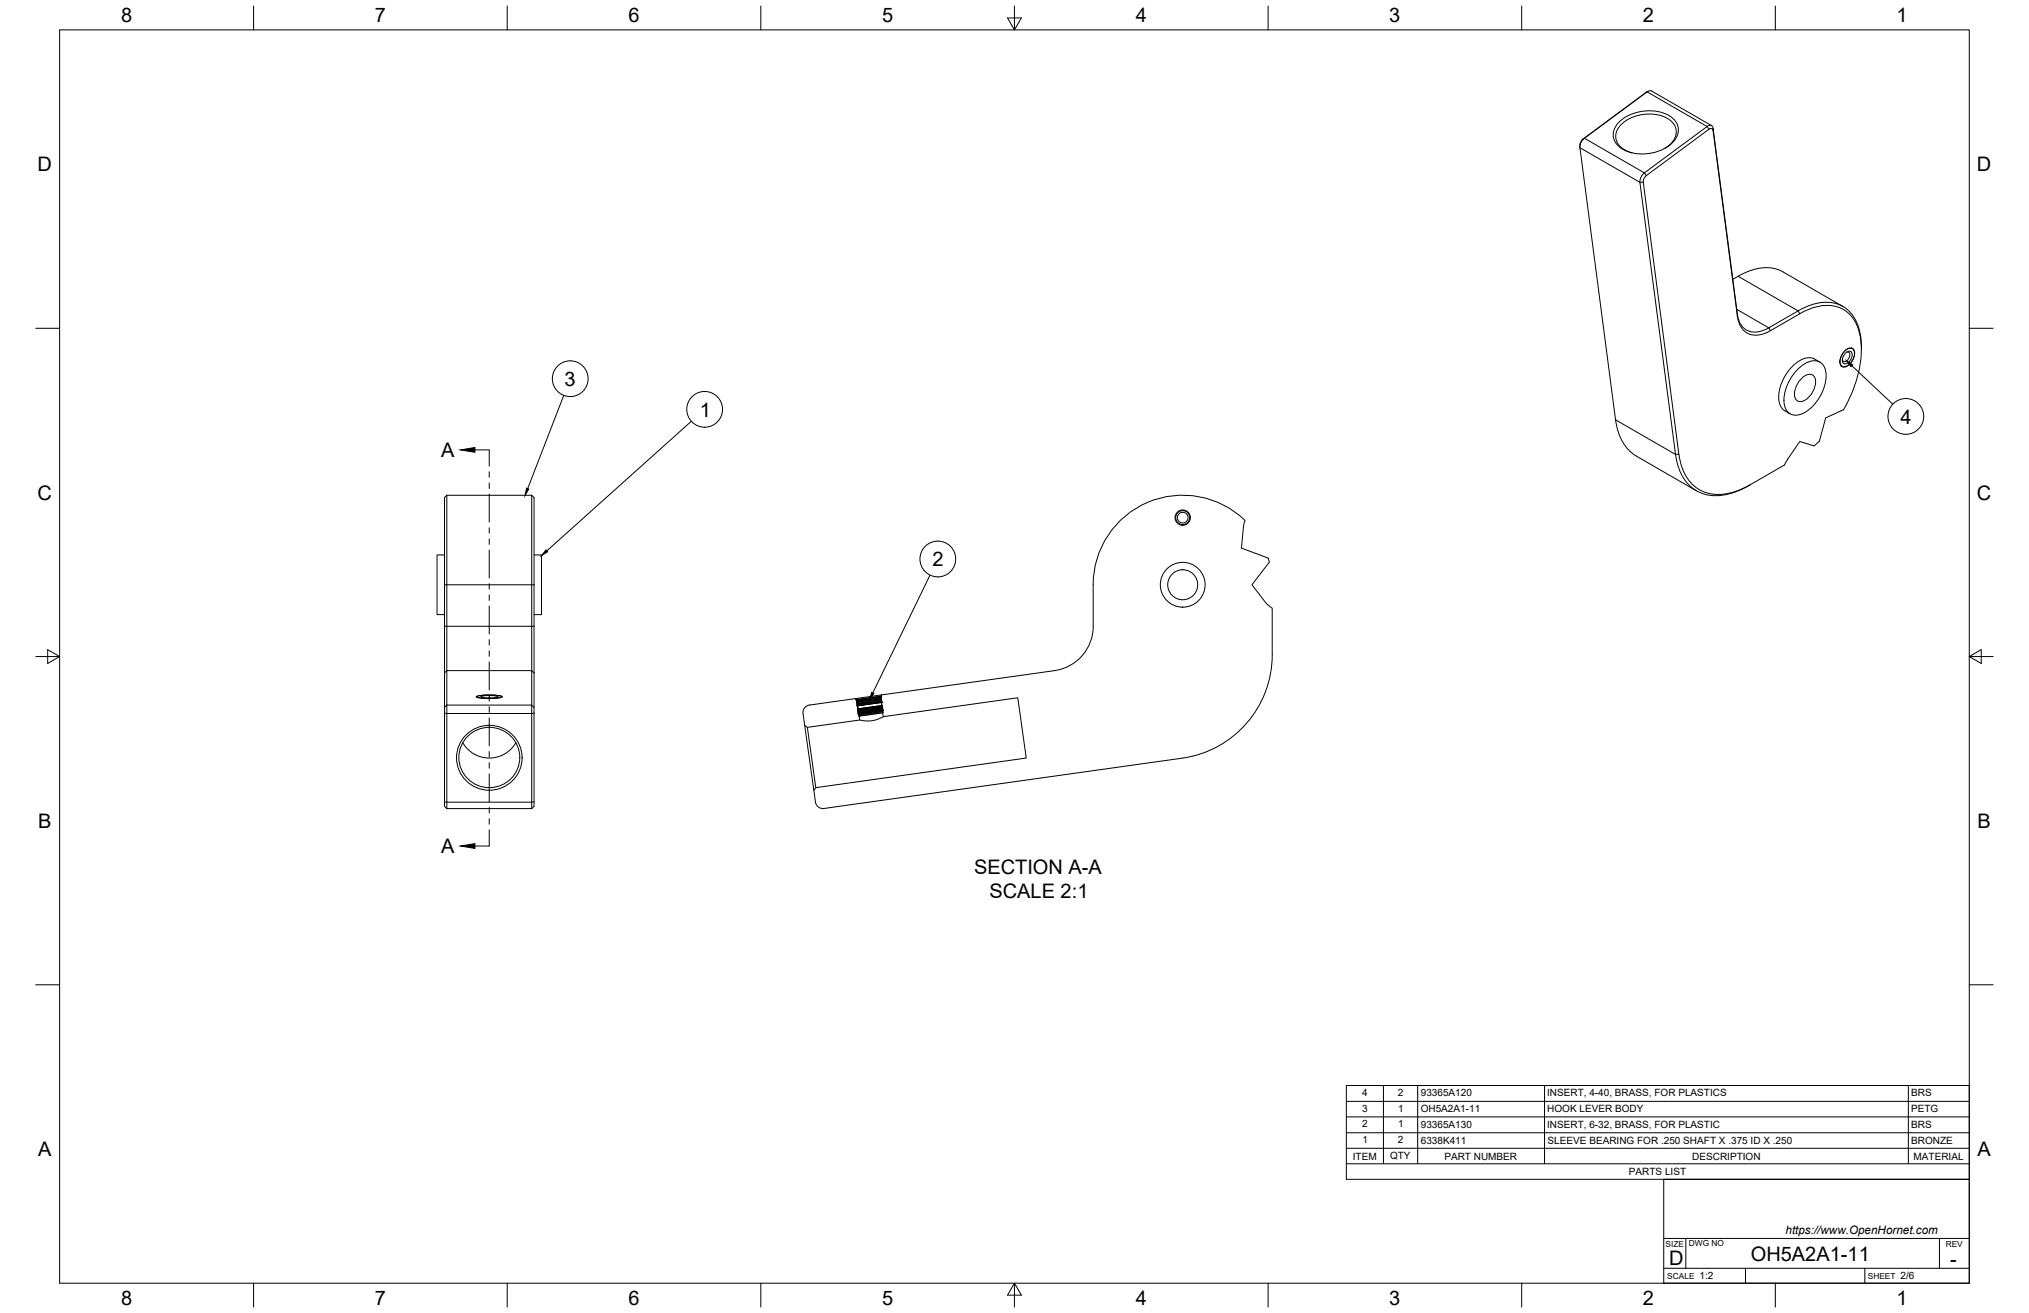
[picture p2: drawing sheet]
<svg xmlns="http://www.w3.org/2000/svg" width="864mm" height="559mm" viewBox="0 0 864 559" stroke-linecap="round" stroke-linejoin="round" font-family="sans-serif">
<!-- layer: Visible -->
<g fill="none" stroke="#000" stroke-width=".43">
<path d="M701.1 39.1l-26.7 19.7-1.3 1.6-.6 1.9 15.1 116.4a20 20 0 0 0 8.9 15.4M701.4 38.9l-27.6 20.3-1.2 1.6-.2 1.7M703 38.7l25.5 14.8M703 38.7l-.7-.1-1.2 .5M689.6 51.5a19 19 0 0 1 21.8-1.7 6.8 6.8 0 0 1 0 11.3 19 19 0 0 1-21.8 1.7 6.8 6.8 0 0 1 0-11.3zM726.6 53.8l-26.7 19.8-1.3 1.5-.6 1.9 15.1 116.4a19.4 19.4 0 0 0 10.6 16.3 24 24 0 0 0 21.3-3.4l14.5-8.4 6.5-10 6.1 1.9M726.6 53.8l1.5-.5a1.24 1.24 0 0 1 1 1.3l10.4 79.2a7.7 7.7 0 0 0 11.9 6.5l13.9-8a19.4 19.4 0 0 1 18.4-2.3 17.4 17.4 0 0 1 8.5 15.5l.1 3.2M708.3 63.3a7.9 7.9 0 0 0 4.8-9.3 12 12 0 0 0-12.2-5.4 14.8 14.8 0 0 0-12.6 6.8 6.5 6.5 0 0 0 4.1 8.8l2.3 .9M737.6 118.9a23.5 23.5 0 0 1 17.8-4.6l3.5 1.4 25.5 14.7M739.5 134.8l-10.4-79.3a.87 .87 0 0 0-1.2-.8l-27.2 20-.7 .8-.6 1.5 15.2 116.3M739.5 134.8a7.9 7.9 0 0 0 11.3 7.2l2.8-1.3 12.4-7.2a19.2 19.2 0 0 1 18.1-2.1 18.1 18.1 0 0 1 8.2 16.7 50.4 50.4 0 0 1-8 26.4l-7.2 3.4-2.7 9.8-2.3 2.1M765.2 157.1a9 9 0 0 1 9-3.2 6.7 6.7 0 0 1 3 7.3 19 19 0 0 1-11.1 15.2 5 5 0 0 1-6.7-4.8 19.4 19.4 0 0 1 5.8-14.5z"/>
<path d="M774.6 154.1a7.2 7.2 0 0 0-10.2 .4 18.5 18.5 0 0 0-7 17.3 6.5 6.5 0 0 0 4.5 4.3M783.6 155.7l.5 .3M785 149.5a2.4 2.4 0 0 1 4.1-.4 5.9 5.9 0 0 1-4.6 7.1 3 3 0 0 1-.9-4.6zM785 149.6a2.36 2.36 0 0 1 4.1-.5 5.7 5.7 0 0 1-4.6 7 2.97 2.97 0 0 1-.8-4.5zM785.3 150.5l.5-.4a1.47 1.47 0 0 1 1.9-.5 1.47 1.47 0 0 1 .6 1.9 3.5 3.5 0 0 1-3.5 3.2 3.2 3.2 0 0 1 .5-4.2zM786 149.9a1.08 1.08 0 0 1 1.2 .3 1.08 1.08 0 0 1 .1 1.3 2.51 2.51 0 0 1-2.7 2.3l-.4-.7M788 148.1l.1 .1M788.1 148.2l.3 .2M766.9 161a3.5 3.5 0 0 1 5.3-.8 8.6 8.6 0 0 1-3.9 10.1 2.74 2.74 0 0 1-3.2 .3 2.74 2.74 0 0 1-1.3-2.9 10.1 10.1 0 0 1 3.1-6.7zM696.5 194.1l25.6 14.8M714.6 193.3a18.6 18.6 0 0 0 11 16.2 23.3 23.3 0 0 0 19.4-3.2M190.2 210.8l-1 1v131.3l1 1"/>
<path d="M190.2 210.8v133.3M190.2 210.8h36.1M226.3 210.8v133.3M226.3 210.8l1 1v131.3l-1 1M189.2 236.2h-3.2v25.4h3.2M227.3 236.2h3.2v25.4h-3.2M529.9 221.5l-.7 2.9-.8 8.9 11.3 4.2M529.9 221.5a38.1 38.1 0 0 0-41.4-7.7 38.1 38.1 0 0 0-23.2 35.1v17.6a19 19 0 0 1-16.4 18.9l-73.7 10.4M539.8 237.5l.5 1.7-7.4 9.7 6.1 7.9 2.5 2v19.8a44.4 44.4 0 0 1-38.3 44.1l-152.5 21.4a3.2 3.2 0 0 1-3.6-2.7l-.7-5.1 .8-1.1 89.6-12.6-3.6-25.6-57.3 8-.2-1.6M202.8 296.4l2.4-.5 3.1-.1a10.7 10.7 0 0 1 5.5 .7 20.4 20.4 0 0 1-11.1 0zM203.1 296.4l5.2-.6a10.3 10.3 0 0 1 5.3 .7 19.6 19.6 0 0 1-10.6 0zM204.7 296.4l1.7-.3a11.5 11.5 0 0 1 5.5 .4 13.1 13.1 0 0 1-7.3 0z"/>
<path d="M207.7 297h1.1M364.1 297.3l-19.6 2.8M364.5 297.8l.3 2.2M364.7 297.7l.2 2.7M364.9 297.7v2.7M365.1 297.7l-.1 2.7M365.3 297.6l-.2 2.8M365.5 297.6l-.3 2.7M365.9 297.6l-.4 2.7M366.2 297.5l-.5 2.8M366.5 297.5l-.2 .9M366.6 297.5l-.6 2.8"/>
<path d="M366.9 297.4l-.7 2.8M367.2 297.4l-.6 2.8M367.3 297.4l-.7 2.8M367.7 297.3l-.8 2.8M368 300l-.7 .1M368 297.3l-.8 2.8M368.1 300h-.1M368.2 297.2l-.9 2.9M368.6 297.2l-.9 2.8M368.8 299.9l-.7 .1M368.9 297.2l-.9 2.8M369 299.8l-.2 .1"/>
<path d="M369.1 297.1l-1 2.8M369.4 299.8h-.4M369.5 297.1l-1 2.8M369.7 299.7l-.3 .1M369.7 297l-.9 2.8M369.9 299.7h-.2M370 297l-1 2.8M370.3 299.7h-.4M370.4 296.9l-1 2.9M370.5 299.6l-.2 .1M370.6 296.9l-.9 2.8M370.8 299.6h-.3"/>
<path d="M370.9 296.9l-1 2.8M371.2 299.5l-.4 .1M371.3 296.8l-1 2.8M371.4 296.8l-.9 2.8M371.7 299.5h-.5M371.8 296.7l-1 2.9M372.1 299.4l-.4 .1M372.1 296.7l-.9 2.8M372.2 299.4l.7-2.8-.8 2.8M372.2 296.7l-.8 2.8M372.5 299.3l-.4 .1M372.6 296.6l-.9 2.8"/>
<path d="M372.9 299.3h-.4M372.9 299.3h.1M373.3 296.5l-.7 2.8M373.3 299.2l-.3 .1M373.4 297.4l-.4 1.9M373.6 296.5l-.7 2.8M373.9 296.4l-.6 2.8M374 299.1l-.7 .1M374.2 296.4l-.5 2.8M374.2 299.1h-.2M374.4 296.4l-.4 2.7M374.6 296.3l-.3 2.8"/>
<path d="M374.8 299l-.6 .1M374.8 296.3l-.2 2.7M374.9 296.3l-.1 2.7M374.9 296.3l.1 2.7M374.9 299h-.1M375 296.3l.1 2.7M375 296.8l.3 2.1M375.1 296.8l.1 2.1M375.1 299h-.2M375.2 295.8v.5l-10 1.4-1 .1-.1-.5M375.2 295.8l-11.1 1.5M375.2 299h-.1"/>
<path d="M375.2 299l.1 1.2-.2-1.2M375.3 298.9h.1M375.3 298.9l-.1 .1M375.4 298.9l-.1-.4v.4M197 316.1a13 13 0 0 0 22.6 0M342.5 308.7l3.9 27.6M343.6 309.6l3.6 25.6M344.5 300a3.2 3.2 0 0 0-2.7 3.6l.7 5.1 1.1 .9 22.3-3.2 3 .5 2.2-.2 2.3-.5 2.5-1.2M364.8 300v.4M364.8 300.4h.1M364.9 300.4l.2 1.3M365 300.4h-.1"/>
<path d="M365 301.7l.1 .9zM365 301.7h.1M365.1 300.4l.1 1.3M365.1 300.4h-.1M365.2 301.7l.1 2.2M365.2 300.4h-.1M365.3 303.9l.3 .4M365.3 303.9l.2 .2M365.3 301.6l.1 2.3zM365.4 303.9l.1 .2M365.5 303.9l.1 .2M365.6 303.9l-.1 .2"/>
<path d="M365.6 304.3l.1 .4-.1-.4M365.7 300.3l-.5 .1M365.7 304.8l.2 1.6M365.7 301.6h.3l-.4 2.3zM365.7 301.6h-.2M365.9 303.8l.1 .3-.2-.3M366.3 301.5h.3l-.6 2.3zM366.3 301.5l-.3 .1M366.5 303.7l-.1 .3-.2-.2M366.6 301.5l.3-.1-.1 .6M366.6 300.2h.1M366.6 300.2l-.9 .1"/>
<path d="M366.7 303.7l.2 .2M366.9 301.4h.1M366.9 301.4h.4l-.6 2.3h-.3zM367.1 303.6l-.2 .4M367.2 300.1l-.6 .1M367.2 300.1h.1M367.3 301.4l.3-.1-.5 2.4M367.4 303.6l.1 .2M367.6 301.3h.1M367.7 301.3h.4l-.7 2.3-.3 .1zM367.7 303.8h-.2M367.8 303.6l-.1 .2"/>
<path d="M368.1 301.3l.3-.1-.7 2.6M368.5 301.2l.4-.1-.7 2.4-.4 .1zM368.5 301.2h-.1M368.6 303.4l-.1 .3-.3-.2M368.9 301.1h.3l-.8 2.6M369 303.4l.1 .2M369.4 301.1l.4-.1-.8 2.4h-.4zM369.4 301.1h-.2M369.5 303.3l-.4 .3M369.8 301h.3l-.9 2.6M370.3 300.9h.5l-.9 2.4h-.4zM370.3 300.9l-.2 .1"/>
<path d="M370.4 303.2l-.2 .3-.3-.3M370.8 300.9l-.7 2.6M371.2 300.8h.4l-.8 2.3-.4 .1zM371.2 300.8l-.3 .1M371.3 303.1l-.4 .3M371.6 300.8l-.6 2.6-.1-.3M371.8 303v.3M371.9 303.2l-.1 .1M372.1 300.7h.4l-.8 2.3-.4 .1zM372.1 300.7h-.3M372.2 302.9l-.2 .3M372.5 300.7l-.7 2.6"/>
<path d="M372.6 302.9v.2M372.9 300.6l.4-.1-.4 1.5-.3 .9h-.4zM372.9 300.6h-.3M373.1 302.8l-.5 .3M373.3 300.5l-.7 2.6M373.4 302.8v.2M373.7 300.5l.3-.1-.3 1.2-.3 1.2h-.3zM373.7 300.5h-.4M373.8 302.7l-.4 .3M373.9 301l-.5 2M374.1 302.7v.2M374.2 302.6l-.1 .3"/>
<path d="M374.3 300.4h.3l-.3 1.7-.2 .6h-.3zM374.3 300.4h-.3M374.5 302.6l-.4 .3M374.8 302.6l-.1 .2M374.8 302.8l-.1 .1M374.8 300.3l.1 1.7-.4 .6zM374.8 300.3l-.2 .1M375 302.5l-.2 .3M375.2 300.3l.1 1.9-.3 .3zM375.2 300.3h-.2M375.3 302.5l-.1 .3M375.5 300.2v2.3z"/>
<path d="M375.5 302.5l-.2 .3M375.5 300.3l.2 2.2zM375.5 302.7h.1M375.6 302.4l-.1 .3M375.6 302.9l-10 1.4M375.7 302.9v.4l-.1-.4M375.7 302.7h.1M375.7 303.4l-10 1.4M375.7 302.4l-.1 .3M375.8 302.1v.3zM375.8 302.4l-.1 .3M375.8 302.4l-.2 .5"/>
<path d="M190.2 344.1h36.1"/>
<circle cx="503.4" cy="220.3" r="2.28"/>
<circle cx="503.4" cy="220.3" r="3.3"/>
<circle cx="503.4" cy="220.3" r="2.97"/>
<circle cx="503.4" cy="248.9" r="6.4"/>
<circle cx="503.4" cy="248.9" r="9.5"/>
<circle cx="208.3" cy="322.4" r="12.9"/>
<circle cx="208.3" cy="322.5" r="13.9"/>
</g>
<!-- layer: Visible Narrow -->
<g fill="none" stroke="#000" stroke-width=".43">
<path d="M700.4 39.4l.7-.3 25.5 14.7 .8 1.2M673.8 59.2l.6-.4 25.5 14.8 .8 1.1M729.1 54.6v.9M672.5 62.9l25.5 14.7 1.4-.1M739.8 117.6l25.5 14.7 .7 1.2M739.2 131.7l13.6 7.8 .8 1.2M739.5 133.8v1M687.6 178.7l25.5 14.7 1.5-.1M189.2 248.9h38.1M189.2 266.5h38.1M189.2 286.4l1-1h36.1l1 1M364.1 297.3l.1 .5"/>
<path d="M364.5 298.3l.2 .8M375 296.7l.2 .9M375.2 295.8v.5M375.3 298.5v.4M189.2 301.1l1-1h36.1l1 1M189.2 303.5h38.1M364.8 300v.4M365 301.8l.2 .9M365.3 303.6l.3 .7M365.6 304.7l.1 .1M375.5 300.3l.1 .8M375.8 302.1l-.1 .8"/>
<path d="M375.8 303.3l-.1 .1M189.2 341.2h38.1"/>
</g>
<!-- layer: Border -->
<g fill="none" stroke="#000" stroke-width=".43">
<path d="M25.4 12.7h812.8v533.4h-812.8zM107.9 2.6v10.1M215.9 2.6v10.1M323.8 2.6v10.1M428.8 7.6h5.9l-2.9 5.1zM431.8 2.6v10.1M539.7 2.6v10.1M647.7 2.6v10.1M755.6 2.6v10.1M15.2 139.7h10.2M838.2 139.7h10.1M15.2 279.4h10.2"/>
<path d="M20.3 276.5l5.1 2.9-5.1 3zM838.2 279.4l5.1-2.9v5.9zM838.2 279.4h10.1M15.2 419.1h10.2M838.2 419.1h10.1M107.9 546.1v10.2M215.9 546.1v10.2M323.8 546.1v10.2M431.8 546.1l2.9 5.1h-5.9zM431.8 546.1v10.2M539.7 546.1v10.2M647.7 546.1v10.2"/>
<path d="M755.6 546.1v10.2"/>
</g>
<!-- layer: Parts Lists -->
<path d="M573 462h265.2v39.9h-265.2zM573 475.3h265.2M573 468.7h265.2M588.8 462v33.3M603.4 462v33.3M657.4 462v33.3M812.2 462v33.3M573 495.3h265.2M573 488.7h265.2M573 482.1h265.2" fill="none" stroke="#000" stroke-width=".43"/>
<!-- layer: Titleblock -->
<path d="M708.1 501.9h130.1v44.2h-130.1zM708.1 539.8h130.1M708.1 527.1h130.1M717.5 527.1v12.7M742.9 539.8v6.3M793.7 539.8v6.3M825.5 527.1v12.7" fill="none" stroke="#000" stroke-width=".43"/>
<!-- layer: Section Lines -->
<g fill="none" stroke="#000" stroke-width=".43">
<path d="M202.1 191.5h6.1v6.9M208.2 200.8v2.3M208.2 205.5v2.4M208.2 210.3v11.9M208.2 224.6v2.3M208.2 229.3v2.4M208.2 234.1v11.9M208.2 248.4v2.4M208.2 253.2v2.3M208.2 257.9v11.9M208.2 272.2v2.4M208.2 277v2.3"/>
<path d="M208.2 281.7v11.9M208.2 296v2.4M208.2 300.8v2.3M208.2 305.5v11.9M208.2 319.8v2.4M208.2 324.6v2.4M208.2 329.4v11.8M208.2 343.6v2.4M208.2 348.4v2.4M208.2 353.2v6.9h-6.1"/>
</g>
<path d="M196 191.5l6.1-1v2zM196 360.1l6.1-1v2z" fill="#000" stroke="#000" stroke-width=".43"/>
<!-- layer: Balloons -->
<g fill="none" stroke="#000" stroke-width=".43">
<path d="M788.2 155.7l17.4 16.3M239.9 168.3l-15.3 39.6M294.2 179.3l-61.5 55.1M395.8 244.8l-24.3 50.1"/>
<circle cx="242.7" cy="161.2" r="7.6"/>
<circle cx="299.9" cy="174.2" r="7.6"/>
<circle cx="811.2" cy="177.2" r="7.6"/>
<circle cx="399.2" cy="237.9" r="7.6"/>
</g>
<path d="M786 153.6l2.5 1.7-.7 .7zM224.1 207.8l1 .3-1.6 2.7zM232.4 234.1l.7 .7-2.6 1.7zM371 294.7l.9 .4-1.8 2.6z" fill="#000" stroke="#000" stroke-width=".43"/>
<g font-size="8.5">
<text x="51.6" y="9.4">8</text>
<text x="159.5" y="9.4">7</text>
<text x="267.5" y="9.4">6</text>
<text x="375.4" y="9.3">5</text>
<text x="483.4" y="9.4">4</text>
<text x="591.3" y="9.4">3</text>
<text x="699.3" y="9.4">2</text>
<text x="807.2" y="9.4">1</text>
<text x="16" y="72.9">D</text>
<text x="841.4" y="72.9">D</text>
<text x="240.3" y="164.2">3</text>
<text x="297.9" y="177.3">1</text>
<text x="808.9" y="180.3">4</text>
<text x="187.8" y="194.5">A</text>
<text x="16" y="212.6">C</text>
<text x="841.4" y="212.6">C</text>
<text x="396.9" y="241">2</text>
<text x="16.2" y="352.3">B</text>
<text x="841.7" y="352.3">B</text>
<text x="187.8" y="363.1">A</text>
<text x="414.6" y="371.9">SECTION A-A</text>
<text x="421.2" y="382.1">SCALE 2:1</text>
<text x="16.2" y="492">A</text>
<text x="841.7" y="492">A</text>
<text x="710.4" y="538.4">D</text>
<text x="745.2" y="536.7">OH5A2A1-11</text>
<text x="830.1" y="538.8">-</text>
<text x="51.6" y="555.5">8</text>
<text x="159.5" y="555.5">7</text>
<text x="267.5" y="555.5">6</text>
<text x="375.4" y="555.4">5</text>
<text x="483.4" y="555.5">4</text>
<text x="591.3" y="555.5">3</text>
<text x="699.3" y="555.5">2</text>
<text x="807.2" y="555.5">1</text>
</g>
<text font-size="5" x="760" y="525.2">https://www.OpenHornet.com</text>
<g font-size="4.3">
<text x="579.8" y="466.3">4</text>
<text x="595" y="466.3">2</text>
<text x="604.7" y="466.6">93365A120</text>
<text x="658.5" y="466.6">INSERT, 4-40, BRASS, FOR PLASTICS</text>
<text x="813.5" y="466.6">BRS</text>
<text x="579.8" y="473.1">3</text>
<text x="595.1" y="473.1">1</text>
<text x="604.7" y="473.4">OH5A2A1-11</text>
<text x="658.6" y="473.4">HOOK LEVER BODY</text>
<text x="813.4" y="473.4">PETG</text>
<text x="579.8" y="479.7">2</text>
<text x="595.1" y="479.7">1</text>
<text x="604.7" y="479.9">93365A130</text>
<text x="658.5" y="480">INSERT, 6-32, BRASS, FOR PLASTIC</text>
<text x="813.5" y="480">BRS</text>
<text x="579.9" y="486.4">1</text>
<text x="595" y="486.4">2</text>
<text x="604.8" y="486.7">6338K411</text>
<text x="658.7" y="486.7">SLEEVE BEARING FOR .250 SHAFT X .375 ID X .250</text>
<text x="813.5" y="486.7">BRONZE</text>
<text x="575.8" y="493.5">ITEM</text>
<text x="591.7" y="493.4">QTY</text>
<text x="614.8" y="493.5">PART NUMBER</text>
<text x="720.3" y="493.5">DESCRIPTION</text>
<text x="814.5" y="493.5">MATERIAL</text>
<text x="693.3" y="500.1">PARTS LIST</text>
<text x="723.4" y="544.5">1:2</text>
<text x="809" y="544.5">2/6</text>
</g>
<g font-size="3.5">
<text x="708.9" y="530.9">SIZE</text>
<text x="718.9" y="530.5">DWG NO</text>
<text x="828.2" y="530.9">REV</text>
<text x="709.6" y="544.2">SCALE</text>
<text x="795" y="544.2">SHEET</text>
</g>
</svg>
